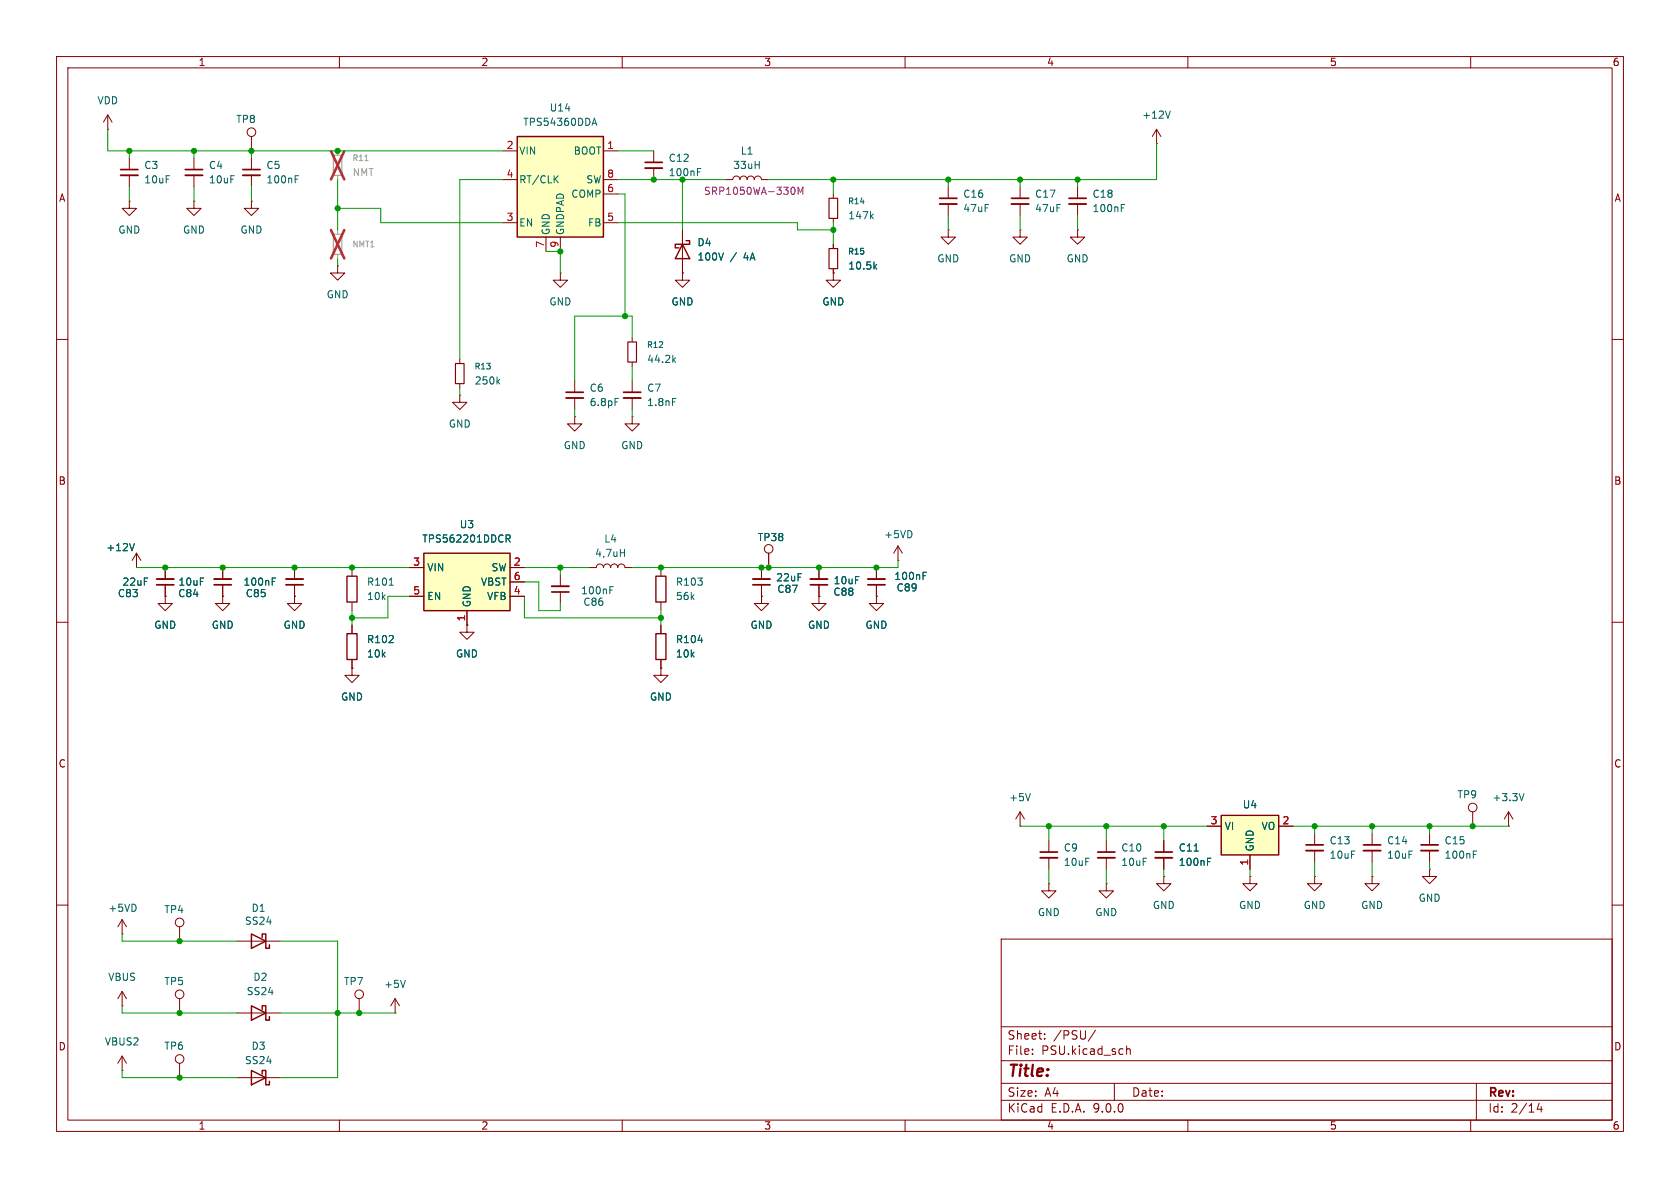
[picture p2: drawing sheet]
<svg xmlns="http://www.w3.org/2000/svg" width="297mm" height="210mm" viewBox="0 0 297 210" stroke-linecap="round" stroke-linejoin="round" font-family="sans-serif">
<g fill="none" stroke="#840000" stroke-width=".18">
<path d="M10 10h277v190h-277zM12 12h273v186h-273zM60 10v2M110 10v2M160 10v2M210 10v2M260 10v2M10 60h2M101.6 73.7v1.2h1.3l-1.3 1.3-1.3-1.3h1.3M101.6 73.7h.1M101.6 67.3v2M101.6 70.4v2"/>
<path d="M111.8 73.7v1.2h1.2l-1.2 1.3-1.3-1.3h1.3M111.8 73.7h.1M285 60h2M10 110h2M52.1 105.4v1.3h1.2l-1.2 1.3-1.3-1.3h1.3M52.1 105.4h.1M62.2 110.5v1.5M62.2 116.6v1.5M82.5 110.5v1.3h1.3l-1.3 1.2-1.2-1.2h1.2M82.5 110.5h.1M99.1 101.6v2M99.1 104.6v2.1"/>
<path d="M285 110h2M180.3 146.1h.1M180.3 143.5l-.7 1.3M180.3 143.5l.8 1.3M180.3 143.5v2.6M242.6 154.9v1.3h1.2l-1.2 1.3-1.3-1.3h1.3M242.6 154.9h.1M252.7 153.7v1.2h1.3l-1.3 1.3-1.2-1.3h1.2M252.7 153.7h.1M252.7 147.3v2.1M252.7 150.4v2M260.3 143.5v2.6"/>
<path d="M10 160h2M21.6 177.8h.1M21.6 175.3l-.8 1.2M21.6 175.3l.8 1.2M21.6 175.3v2.5M41.9 179.1h7.6M177 166h108v32h-108zM285 160h2M60 198v2M110 198v2M160 198v2M177 194.5h108"/>
<path d="M177 191.5h108M177 187.5h108M177 181.5h108M182.5 186.3v.1M182.5 185.5v.1M184.7 183.6v.1M184.7 182.8v.1M193.7 182.1l-1.3 2M197 191.5v3M199.2 184.9v1.5M199.2 185.5l.2-.1 .3 .1 .1 .9M210 198v2"/>
<path d="M260 198v2M261 191.5v6.5M272.1 195l-.4 1.1h1M272.5 195.6v1"/>
<circle cx="260.4" cy="142.7" r=".76"/>
</g>
<path d="M108.7 70.4h.6M107.8 104.3h.4M107.8 103.7h.6M182.2 140.3l-.5 1.2M260.5 151.1h.4M260.5 150.4h.6" fill="none" stroke="#006464" stroke-width=".18"/>
<path d="M100.1 69.3h3M97.5 104.6h3.1M251.2 149.4h3.1" fill="none" stroke="#840000" stroke-width=".3"/>
<path d="M100.1 70.4h3M97.5 103.6h3.1M251.2 150.4h3.1" fill="none" stroke="#840000" stroke-width=".33"/>
<path d="M44.4 177.8l2.6 1.3-2.6 1.2zM46.4 178.4v-.6h.6v2.5h.6v-.6" fill="none" stroke="#840000" stroke-width=".25"/>
<path d="M61.3 112h1.8v4.6h-1.8z" fill="none" stroke="#840000" stroke-width=".24"/>
<path d="M74.9 97.8h15.3v10.2h-15.3z" fill="#ffffc2"/>
<path d="M74.9 97.8h15.3v10.2h-15.3z" fill="none" stroke="#840000" stroke-width=".25"/>
<path d="M72.4 100.3h2.5M72.4 105.4h2.5M82.5 108v2.5M90.2 100.3h2.5M90.2 105.4h2.5M90.2 102.9h2.5M104.1 100.3h1.3a.64 .64 0 0 1 .6-.6 .64 .64 0 0 1 .7 .6 .64 .64 0 0 1 .6-.6 .64 .64 0 0 1 .6 .6 .64 .64 0 0 1 .7-.6 .64 .64 0 0 1 .6 .6 .64 .64 0 0 1 .7-.6 .64 .64 0 0 1 .6 .6h1.3M221 154.9v1.3h1.2l-1.2 1.3-1.3-1.3h1.3M221 154.9h.1" fill="none" stroke="#840000" stroke-width=".18"/>
<path d="M89.5 94.6h.5l.2 .2-.1 .4h-.6M89.8 95.2l.4 .6M109.7 97.7h.7M110.4 97.1v1.3" fill="none" stroke="#006464" stroke-width=".18"/>
<path d="M215.9 144.1h10.2v7h-10.2z" fill="#ffffc2"/>
<path d="M120.6 43.2l1.3 2.5h-2.5zM121.3 42.5h.6v.7h-2.5v.6h.6M215.9 144.1h10.2v7h-10.2zM44.4 165.1l2.6 1.3-2.6 1.2zM46.4 165.7v-.6h.6v2.5h.6v-.6M44.4 189.2l2.6 1.3-2.6 1.3zM46.4 189.9v-.7h.6v2.6h.6v-.7" fill="none" stroke="#840000" stroke-width=".25"/>
<g fill="none" stroke="#840000" stroke-width=".18">
<path d="M115.6 26.7v2M115.6 29.7v2.1M128.3 31.8h1.2a.64 .64 0 0 1 .7-.7 .64 .64 0 0 1 .6 .7 .64 .64 0 0 1 .6-.7 .64 .64 0 0 1 .7 .7 .64 .64 0 0 1 .6-.7 .64 .64 0 0 1 .6 .7 .64 .64 0 0 1 .7-.7 .64 .64 0 0 1 .6 .7h1.3M147.3 34.3v.8M147.3 38.6v.8M167.6 33v2.1M167.6 36.1v2M180.3 33v2.1M180.3 36.1v2M190.5 33v2.1M190.5 36.1v2M204.5 25.4h.1"/>
<path d="M204.5 22.9l-.8 1.2M204.5 22.9l.7 1.2M204.5 22.9v2.5M99.1 48.3v1.2h1.2l-1.2 1.3-1.3-1.3h1.3M99.1 48.3h.1M111.8 59.7v.8M120.6 48.3v1.2h1.3l-1.3 1.3-1.2-1.3h1.2M120.6 48.3h.1M120.6 40.6v7.7M147.3 48.3v1.2h1.3l-1.3 1.3-1.3-1.3h1.3M147.3 48.3h.1M147.3 43.2v.7"/>
<path d="M147.3 47.5v.8M167.6 40.6v1.3h1.3l-1.3 1.3-1.2-1.3h1.2M167.6 40.6h.1M180.3 40.6v1.3h1.3l-1.3 1.3-1.2-1.3h1.2M180.3 40.6h.1M190.5 40.6v1.3h1.3l-1.3 1.3-1.3-1.3h1.3M190.5 40.6h.1M81.3 69.9v1.2h1.2l-1.2 1.3-1.3-1.3h1.3M81.3 69.9h.1M81.3 63.5v.8M81.3 67.8v.8M111.8 64v.8"/>
<path d="M111.8 67.3v2M111.8 70.4v2M24.1 97.8l-.7 1.3M24.1 97.8l.8 1.3M24.1 97.8v2.5M29.2 105.4v1.3h1.3l-1.3 1.3-1.3-1.3h1.3M29.2 105.4h.1M29.2 100.3v2.1M29.2 103.4v2M39.4 105.4v1.3h1.2l-1.2 1.3-1.3-1.3h1.3M39.4 105.4h.1M39.4 100.3v2.1"/>
<path d="M39.4 103.4v2M52.1 100.3v2.1M52.1 103.4v2M62.2 118.1v1.3h1.3l-1.3 1.3-1.2-1.3h1.2M62.2 118.1h.1M62.2 100.3v1.5M62.2 106.5v1.5M116.8 118.1v1.3h1.3l-1.3 1.3-1.2-1.3h1.2M116.8 118.1h.1M185.4 156.2v1.3h1.3l-1.3 1.3-1.3-1.3h1.3M185.4 156.2h.1M185.4 148.6v2"/>
<path d="M185.4 151.6v2.1M195.6 156.2v1.3h1.2l-1.2 1.3-1.3-1.3h1.3M195.6 156.2h.1M195.6 148.6v2M195.6 151.6v2.1M205.7 154.9v1.3h1.3l-1.3 1.3-1.2-1.3h1.2M205.7 154.9h.1M205.7 148.6v2M205.7 151.6v2.1M213.4 146.1h2.5M221 151.1v2.6M226.1 146.1h2.5"/>
<path d="M232.4 154.9v1.3h1.3l-1.3 1.3-1.3-1.3h1.3M232.4 154.9h.1M232.4 147.3v2.1M232.4 150.4v2M242.6 147.3v2.1M242.6 150.4v2M266.7 146.1h.1M266.7 143.5l-.8 1.3M266.7 143.5l.8 1.3M266.7 143.5v2.6M21.6 165.1h.1M21.6 162.6l-.8 1.2"/>
<path d="M21.6 162.6l.8 1.2M21.6 162.6v2.5M31.7 163.8v2.6M31.7 176.5v2.6M41.9 166.4h7.6M63.5 176.5v2.6M69.8 179.1h.1M69.8 176.5l-.7 1.3M69.8 176.5l.8 1.3M69.8 176.5v2.6M21.6 189.2h.1M21.6 186.7v2.5"/>
<path d="M21.6 186.7l-.8 1.3M21.6 186.7l.8 1.3M31.7 188v2.5M41.9 190.5h7.6"/>
<circle cx="31.7" cy="163.1" r=".76"/>
<circle cx="31.7" cy="175.8" r=".76"/>
<circle cx="63.5" cy="175.8" r=".76"/>
<circle cx="31.7" cy="187.2" r=".76"/>
</g>
<path d="M61.3 101.9h1.8v4.5h-1.8z" fill="none" stroke="#840000" stroke-width=".24"/>
<g fill="none" stroke="#006464" stroke-width=".18">
<path d="M206.9 19.6l-.4 1.3M123.3 30.4h.4M123.3 29.8h.6M154 38.2l.4 .5M154.4 37.8l-.5 .5M198.2 36.8h.5M198.2 36.1h.6M154.6 47.1l.4 .5M155 46.7l-.5 .5M88 67.4l.3 .5M88.3 67l-.4 .5M118.9 70.4h.6"/>
<path d="M119.1 63.6l.3 .5M119.4 63.2l-.5 .5M23.8 96.1l-.5 1.3M48.1 102.8h.4M48.1 102.2h.6M68.8 103.4h.7M211.1 150.4h.7M213.5 152.3h.4M213.5 151.7h.6M269.4 140.3l-.4 1.2M71.7 173.3l-.5 1.3"/>
</g>
<g fill="none" stroke="#840000" stroke-width=".3">
<path d="M114 28.7h3.1M166.1 35.1h3.1M178.8 35.1h3.1M189 35.1h3M110.2 69.3h3.1M27.7 103.4h3M37.8 103.4h3.1M50.5 103.4h3.1M183.9 150.6h3M194.1 150.6h3M204.2 150.6h3.1M230.9 149.4h3"/>
<path d="M241 149.4h3.1"/>
</g>
<g fill="none" stroke="#840000" stroke-width=".33">
<path d="M114 29.7h3.1M166.1 36.1h3.1M178.8 36.1h3.1M189 36.1h3M110.2 70.4h3.1M27.7 102.4h3M37.8 102.4h3.1M50.5 102.4h3.1M183.9 151.6h3M194.1 151.6h3M204.2 151.6h3.1M230.9 150.4h3"/>
<path d="M241 150.4h3.1"/>
</g>
<path d="M146.6 35.1h1.5v3.5h-1.5zM146.6 43.9h1.5v3.6h-1.5zM80.5 64.3h1.5v3.5h-1.5zM111 60.5h1.5v3.5h-1.5z" fill="none" stroke="#840000" stroke-width=".2"/>
<path d="M140.2 33.1a.79 .79 0 0 1 0 1.3M141.1 34.4v-1.3l.4 .9 .4-.9v1.3" fill="none" stroke="#840084" stroke-width=".18"/>
<path d="M58.9 27.4h1.6v3.6h-1.6z" fill="none" stroke="#a1a1a1" stroke-width=".2"/>
<path d="M59.7 26.7v.7M59.7 31v.8" fill="none" stroke="#a1a1a1" stroke-width=".18"/>
<path d="M64.5 28.4h.6" fill="none" stroke="#989898" stroke-width=".18"/>
<path d="M58.5 26.7l2.4 5M60.9 26.7l-2.4 5" fill="none" stroke="#e12e31" stroke-width=".46"/>
<path d="M91.4 24.1h15.3v17.8h-15.3z" fill="#ffffc2"/>
<path d="M91.4 24.1h15.3v17.8h-15.3z" fill="none" stroke="#840000" stroke-width=".25"/>
<g fill="none" stroke="#840000" stroke-width=".18">
<path d="M19 22.9h.1M19 20.3l-.7 1.3M19 20.3l.8 1.3M19 20.3v2.6M22.9 35.6v1.2h1.2l-1.2 1.3-1.3-1.3h1.3M22.9 35.6h.1M22.9 27.9v2.1M22.9 31v2M34.3 35.6v1.2h1.3l-1.3 1.3-1.3-1.3h1.3M34.3 35.6h.1M34.3 27.9v2.1M34.3 31v2"/>
<path d="M44.4 35.6v1.2h1.3l-1.3 1.3-1.2-1.3h1.2M44.4 35.6h.1M44.4 24.1v2.6M44.4 27.9v2.1M44.4 31v2M88.9 26.7h2.5M88.9 31.8h2.5M88.9 39.4h2.5M106.7 26.7h2.5M106.7 31.8h2.5M106.7 39.4h2.5M106.7 34.3h2.5"/>
<path d="M59.7 47v1.3h1.3l-1.3 1.2-1.3-1.2h1.3M59.7 47h.1M96.5 41.9v2.6M99.1 41.9v2.6M120.6 48.3h.1M120.6 40.6v2.6M120.6 45.7v2.6M147.3 48.3h.1M147.3 43.2v.7M147.3 47.5v.8M135.9 97.8v2.5M158.7 99.1h.1"/>
<path d="M158.7 96.5l-.7 1.3M158.7 96.5l.8 1.3M158.7 96.5v2.6M29.2 105.4h.1M29.2 100.3v2.1M29.2 103.4v2M39.4 105.4h.1M39.4 100.3v2.1M39.4 103.4v2M52.1 105.4h.1M52.1 100.3v2.1M52.1 103.4v2"/>
<path d="M62.2 118.1h.1M62.2 110.5v1.5M62.2 116.6v1.5M72.4 100.3h2.5M72.4 105.4h2.5M82.5 110.5h.1M82.5 108v2.5M90.2 100.3h2.5M90.2 105.4h2.5M90.2 102.9h2.5M116.8 118.1h.1M116.8 100.3v1.5"/>
<path d="M116.8 106.5v1.5M116.8 110.5v1.5M116.8 116.6v1.5M134.6 105.4v1.3h1.3l-1.3 1.3-1.3-1.3h1.3M134.6 105.4h.1M134.6 100.3v2.1M134.6 103.4v2M144.8 105.4v1.3h1.2l-1.2 1.3-1.3-1.3h1.3M144.8 105.4h.1M144.8 100.3v2.1M144.8 103.4v2M154.9 105.4v1.3h1.3l-1.3 1.3-1.2-1.3h1.2"/>
<path d="M154.9 105.4h.1M154.9 100.3v2.1M154.9 103.4v2M205.7 148.6v2M205.7 151.6v2.1M213.4 146.1h2.5M221 151.1v2.6M226.1 146.1h2.5"/>
<circle cx="44.4" cy="23.4" r=".76"/>
<circle cx="135.9" cy="97" r=".76"/>
</g>
<g fill="none" stroke="#006464" stroke-width=".18">
<path d="M52.2 31.7h.4M52.2 31.1h.6M98.1 31.6l.6 .7M98.7 31.1l-.7 .7M104.8 21.8h.6M105.1 20.9l.4 1.3M154.6 47.1l.4 .5M155 46.7l-.5 .5M23.8 96.1l-.5 1.3M89.5 94.6h.5l.2 .2-.1 .4h-.6M89.8 95.2l.4 .6M48.1 102.8h.4"/>
<path d="M48.1 102.2h.6M123.4 113.2h.8M163.2 101.8h.4M163.2 101.2h.6M211.1 150.4h.7M213.5 152.3h.4M213.5 151.7h.6"/>
</g>
<path d="M21.3 30h3.1M32.8 30h3M42.9 30h3.1M133.1 103.4h3M143.3 103.4h3M153.4 103.4h3.1" fill="none" stroke="#840000" stroke-width=".3"/>
<path d="M21.3 31h3.1M32.8 31h3M42.9 31h3.1M133.1 102.4h3M143.3 102.4h3M153.4 102.4h3.1" fill="none" stroke="#840000" stroke-width=".33"/>
<path d="M58.9 41.4h1.6v3.6h-1.6z" fill="none" stroke="#a1a1a1" stroke-width=".2"/>
<path d="M59.7 40.6v.8M59.7 45v.7" fill="none" stroke="#a1a1a1" stroke-width=".18"/>
<path d="M58.5 40.7l2.4 5M60.9 40.7l-2.4 5" fill="none" stroke="#e12e31" stroke-width=".46"/>
<path d="M116 101.9h1.7v4.5h-1.7zM116 112h1.7v4.6h-1.7z" fill="none" stroke="#840000" stroke-width=".24"/>
<g fill="none" stroke="#009600" stroke-width=".18">
<path d="M19 22.9v3.8h69.9M22.9 26.7v1.2M22.9 33v2.6M34.3 26.7v1.2M34.3 33v2.6M44.4 26.7v1.2M44.4 33v2.6M59.7 31.8v8.8M59.7 36.8h7.6v2.6h21.6M88.9 31.8h-7.6v31.7M109.2 31.8h19.1M109.2 39.4h31.8v1.2h6.3"/>
<path d="M109.2 26.7h6.4M109.2 34.3h1.3v21.6M120.6 31.8v8.8M147.3 31.8v2.5M147.3 39.4v3.8M167.6 31.8v1.2M167.6 38.1v2.5M180.3 31.8v1.2M180.3 38.1v2.5M190.5 31.8v1.2M190.5 38.1v2.5M204.5 25.4v6.4h-68.6"/>
<path d="M59.7 45.7v1.3M96.5 44.5h2.6v3.8M111.8 59.7v-3.8h-10.2v11.4M81.3 68.6v1.3M101.6 72.4v1.3M111.8 64.8v2.5M111.8 72.4v1.3M158.7 99.1v1.2h-46.9M24.1 100.3h48.3M62.2 108v2.5M72.4 105.4h-3.8v3.8h-6.4M92.7 105.4v3.8h24.1"/>
<path d="M92.7 100.3h11.4M92.7 102.9h2.5v5.1h3.9v-1.3M99.1 100.3v1.3M116.8 108v2.5M180.3 146.1h33.1M185.4 146.1v2.5M185.4 153.7v2.5M195.6 146.1v2.5M195.6 153.7v2.5M205.7 146.1v2.5M205.7 153.7v1.2M221 153.7v1.2"/>
<path d="M228.6 146.1h38.1M232.4 146.1v1.2M232.4 152.4v2.5M242.6 146.1v1.2M242.6 152.4v2.5M252.7 146.1v1.2M252.7 152.4v1.3M21.6 177.8v1.3h20.3M21.6 165.1v1.3h20.3M49.5 179.1h20.3M49.5 166.4h10.2v24.1h-10.2M21.6 189.2v1.3h20.3"/>
</g>
<g fill="#009600" stroke="#009600" stroke-width=".18">
<circle cx="99.1" cy="100.3" r=".46"/>
<circle cx="110.5" cy="55.9" r=".46"/>
<circle cx="195.6" cy="146.1" r=".46"/>
<circle cx="185.4" cy="146.1" r=".46"/>
<circle cx="205.7" cy="146.1" r=".46"/>
<circle cx="232.4" cy="146.1" r=".46"/>
<circle cx="242.6" cy="146.1" r=".46"/>
<circle cx="252.7" cy="146.1" r=".46"/>
<circle cx="260.3" cy="146.1" r=".46"/>
<circle cx="52.1" cy="100.3" r=".46"/>
<circle cx="39.4" cy="100.3" r=".46"/>
<circle cx="62.2" cy="109.2" r=".46"/>
<circle cx="29.2" cy="100.3" r=".46"/>
<circle cx="62.2" cy="100.3" r=".46"/>
<circle cx="31.7" cy="179.1" r=".46"/>
<circle cx="59.7" cy="179.1" r=".46"/>
<circle cx="31.7" cy="166.4" r=".46"/>
<circle cx="31.7" cy="190.5" r=".46"/>
<circle cx="63.5" cy="179.1" r=".46"/>
<circle cx="147.3" cy="40.6" r=".46"/>
<circle cx="180.3" cy="31.8" r=".46"/>
<circle cx="167.6" cy="31.8" r=".46"/>
<circle cx="147.3" cy="31.8" r=".46"/>
<circle cx="190.5" cy="31.8" r=".46"/>
<circle cx="120.6" cy="31.8" r=".46"/>
<circle cx="115.6" cy="31.8" r=".46"/>
<circle cx="99.1" cy="44.5" r=".46"/>
<circle cx="59.7" cy="26.7" r=".46"/>
<circle cx="34.3" cy="26.7" r=".46"/>
<circle cx="44.4" cy="26.7" r=".46"/>
<circle cx="59.7" cy="36.8" r=".46"/>
<circle cx="22.9" cy="26.7" r=".46"/>
<circle cx="116.8" cy="100.3" r=".46"/>
<circle cx="144.8" cy="100.3" r=".46"/>
<circle cx="135.9" cy="100.3" r=".46"/>
<circle cx="134.6" cy="100.3" r=".46"/>
<circle cx="154.9" cy="100.3" r=".46"/>
<circle cx="116.8" cy="109.2" r=".46"/>
</g>
<text font-size="2.8" fill="#840000" x="178" y="190.9">Title:</text>
<g font-size="2.1" fill="#840000">
<text x="178" y="184">Sheet:</text>
<text x="186.2" y="184">/PSU/</text>
<text x="178" y="186.7">File:</text>
<text x="184.1" y="186.7">PSU.kicad_sch</text>
<text x="178" y="196.9">KiCad</text>
<text x="178" y="194.1">Size:</text>
<text x="184.7" y="194.1">A4</text>
<text x="185.7" y="196.9">E.D.A.</text>
<text x="193.3" y="196.9">9.0.0</text>
<text x="200" y="194.1">Date:</text>
<text x="263" y="194.3">Rev:</text>
<text x="263" y="196.9">Id:</text>
<text x="267.1" y="196.9">2/14</text>
</g>
<g font-size="1.8" fill="#840000">
<text x="35" y="11.9">1</text>
<text x="85" y="11.9">2</text>
<text x="135" y="11.9">3</text>
<text x="185" y="11.9">4</text>
<text x="235" y="11.9">5</text>
<text x="285" y="11.9">6</text>
<text x="10.3" y="35.9">A</text>
<text x="285.3" y="35.9">A</text>
<text x="10.3" y="85.9">B</text>
<text x="285.3" y="85.9">B</text>
<text x="10.3" y="135.9">C</text>
<text x="285.3" y="135.9">C</text>
<text x="10.3" y="185.9">D</text>
<text x="285.3" y="185.9">D</text>
<text x="35" y="199.9">1</text>
<text x="85" y="199.9">2</text>
<text x="135" y="199.9">3</text>
<text x="185" y="199.9">4</text>
<text x="235" y="199.9">5</text>
<text x="285" y="199.9">6</text>
</g>
<g font-size="1.8" fill="#006464">
<text x="17.1" y="18.6">VDD</text>
<text x="41.7" y="21.9">TP8</text>
<text x="92.4" y="22.5">TPS54360DDA</text>
<text x="97.1" y="19.9">U14</text>
<text x="201.8" y="21.2">+12V</text>
<text x="91.7" y="27.5">VIN</text>
<text x="101.3" y="27.5">BOOT</text>
<text x="118.1" y="28.8">C12</text>
<text x="130.9" y="27.5">L1</text>
<text x="25.4" y="30.1">C3</text>
<text x="25.4" y="32.6">10uF</text>
<text x="36.8" y="30.1">C4</text>
<text x="36.8" y="32.6">10uF</text>
<text x="47" y="30.1">C5</text>
<text x="47" y="32.6">100nF</text>
<text x="91.7" y="32.6">RT/CLK</text>
<text x="100.9" y="35.2">COMP</text>
<text x="103.6" y="32.6">SW</text>
<text x="118.1" y="31.3">100nF</text>
<text x="129.5" y="30.1">33uH</text>
<text x="170.2" y="35.2">C16</text>
<text x="182.9" y="35.2">C17</text>
<text x="193" y="35.2">C18</text>
<text x="20.8" y="41.5">GND</text>
<text x="32.3" y="41.5">GND</text>
<text x="42.4" y="41.5">GND</text>
<text x="91.7" y="40.2">EN</text>
<text x="97.4" y="41.7" transform="rotate(-90 97.4 41.7)">GND</text>
<text x="99.9" y="41.7" transform="rotate(-90 99.9 41.7)">GNDPAD</text>
<text x="103.9" y="40.2">FB</text>
<text x="149.9" y="39">147k</text>
<text x="170.2" y="37.7">47uF</text>
<text x="182.9" y="37.7">47uF</text>
<text x="193" y="37.7">100nF</text>
<text x="123.2" y="43.7">D4</text>
<text x="123.2" y="46.3">100V</text>
<text x="129.1" y="46.3">/</text>
<text x="131.6" y="46.3">4A</text>
<text x="149.9" y="47.9">10.5k</text>
<text x="165.6" y="46.6">GND</text>
<text x="178.3" y="46.6">GND</text>
<text x="188.5" y="46.6">GND</text>
<text x="57.7" y="52.9">GND</text>
<text x="97" y="54.2">GND</text>
<text x="118.6" y="54.2">GND</text>
<text x="145.3" y="54.2">GND</text>
<text x="114.3" y="64.4">44.2k</text>
<text x="83.8" y="68.2">250k</text>
<text x="104.1" y="69.4">C6</text>
<text x="104.1" y="72">6.8pF</text>
<text x="114.3" y="69.4">C7</text>
<text x="114.3" y="72">1.8nF</text>
<text x="79.2" y="75.8">GND</text>
<text x="99.6" y="79.6">GND</text>
<text x="109.7" y="79.6">GND</text>
<text x="81.2" y="93.6">U3</text>
<text x="133.9" y="95.9">TP38</text>
<text x="156.2" y="95.4">+5VD</text>
<text x="18.7" y="97.6">+12V</text>
<text x="74.6" y="96.1">TPS562201DDCR</text>
<text x="75.4" y="101.2">VIN</text>
<text x="86.8" y="101.2">SW</text>
<text x="105.1" y="98.7">4,7uH</text>
<text x="106.7" y="96.1">L4</text>
<text x="20.7" y="105.8">C83</text>
<text x="21.5" y="103.7">22uF</text>
<text x="31.4" y="105.8">C84</text>
<text x="31.5" y="103.7">10uF</text>
<text x="42.9" y="103.7">100nF</text>
<text x="43.3" y="105.8">C85</text>
<text x="64.8" y="103.7">R101</text>
<text x="64.8" y="106.3">10k</text>
<text x="75.4" y="106.3">EN</text>
<text x="83.4" y="107.4" transform="rotate(-90 83.4 107.4)">GND</text>
<text x="84.9" y="103.7">VBST</text>
<text x="86" y="106.3">VFB</text>
<text x="102.6" y="105.3">100nF</text>
<text x="103" y="107.3">C86</text>
<text x="119.4" y="103.7">R103</text>
<text x="119.4" y="106.3">56k</text>
<text x="137.1" y="103">22uF</text>
<text x="137.3" y="105">C87</text>
<text x="147.2" y="105.5">C88</text>
<text x="147.3" y="103.5">10uF</text>
<text x="158" y="102.7">100nF</text>
<text x="158.4" y="104.7">C89</text>
<text x="27.2" y="111.4">GND</text>
<text x="37.3" y="111.4">GND</text>
<text x="50" y="111.4">GND</text>
<text x="64.8" y="113.9">R102</text>
<text x="119.4" y="113.9">R104</text>
<text x="132.6" y="111.4">GND</text>
<text x="142.7" y="111.4">GND</text>
<text x="152.9" y="111.4">GND</text>
<text x="64.8" y="116.4">10k</text>
<text x="80.5" y="116.4">GND</text>
<text x="119.4" y="116.4">10k</text>
<text x="60.2" y="124.1">GND</text>
<text x="114.8" y="124.1">GND</text>
<text x="178.3" y="141.8">+5V</text>
<text x="219.6" y="143.1">U4</text>
<text x="257.6" y="141.3">TP9</text>
<text x="263.8" y="141.8">+3.3V</text>
<text x="216.4" y="146.9">VI</text>
<text x="222.9" y="146.9">VO</text>
<text x="235" y="149.5">C13</text>
<text x="245.1" y="149.5">C14</text>
<text x="255.3" y="149.5">C15</text>
<text x="188" y="150.7">C9</text>
<text x="188" y="153.3">10uF</text>
<text x="198.1" y="150.7">C10</text>
<text x="198.1" y="153.3">10uF</text>
<text x="208.3" y="153.3">100nF</text>
<text x="208.3" y="150.7">C11</text>
<text x="221.8" y="150.6" transform="rotate(-90 221.8 150.6)">GND</text>
<text x="235" y="152">10uF</text>
<text x="245.1" y="152">10uF</text>
<text x="255.3" y="152">100nF</text>
<text x="19.1" y="161.4">+5VD</text>
<text x="29" y="161.6">TP4</text>
<text x="44.4" y="161.4">D1</text>
<text x="203.7" y="160.9">GND</text>
<text x="218.9" y="160.9">GND</text>
<text x="230.4" y="160.9">GND</text>
<text x="240.5" y="160.9">GND</text>
<text x="250.7" y="159.6">GND</text>
<text x="43.2" y="163.7">SS24</text>
<text x="183.4" y="162.2">GND</text>
<text x="193.5" y="162.2">GND</text>
<text x="19" y="173.6">VBUS</text>
<text x="44.7" y="173.6">D2</text>
<text x="29" y="174.3">TP5</text>
<text x="43.5" y="176.1">SS24</text>
<text x="60.7" y="174.3">TP7</text>
<text x="67.8" y="174.9">+5V</text>
<text x="18.4" y="185">VBUS2</text>
<text x="29" y="185.8">TP6</text>
<text x="44.4" y="185.8">D3</text>
<text x="43.2" y="188.3">SS24</text>
</g>
<g font-size="1.8" fill="#a90000">
<text x="89.5" y="26.4">2</text>
<text x="107.2" y="26.4">1</text>
<text x="89.5" y="31.5">4</text>
<text x="107.2" y="31.5">8</text>
<text x="107.2" y="34">6</text>
<text x="89.5" y="39.1">3</text>
<text x="107.2" y="39.1">5</text>
<text x="96.3" y="43.9" transform="rotate(-90 96.3 43.9)">7</text>
<text x="98.8" y="43.9" transform="rotate(-90 98.8 43.9)">9</text>
<text x="73" y="100.1">3</text>
<text x="90.7" y="100.1">2</text>
<text x="73" y="105.2">5</text>
<text x="90.7" y="102.6">6</text>
<text x="90.7" y="105.2">4</text>
<text x="82.3" y="109.9" transform="rotate(-90 82.3 109.9)">1</text>
<text x="213.9" y="145.8">3</text>
<text x="226.6" y="145.8">2</text>
<text x="220.7" y="153.1" transform="rotate(-90 220.7 153.1)">1</text>
</g>
<text font-size="1.8" fill="#989898" x="62.2" y="31.3">NMT</text>
<text font-size="1.8" fill="#840084" x="124.4" y="34.6">SRP1050WA-330M</text>
<g font-size="1.4" fill="#989898">
<text x="62.2" y="28.7">R11</text>
<text x="62.2" y="43.9">NMT1</text>
</g>
<g font-size="1.4" fill="#006464">
<text x="149.8" y="36.3">R14</text>
<text x="149.8" y="45.2">R15</text>
<text x="83.8" y="65.5">R13</text>
<text x="114.3" y="61.7">R12</text>
</g>
</svg>
